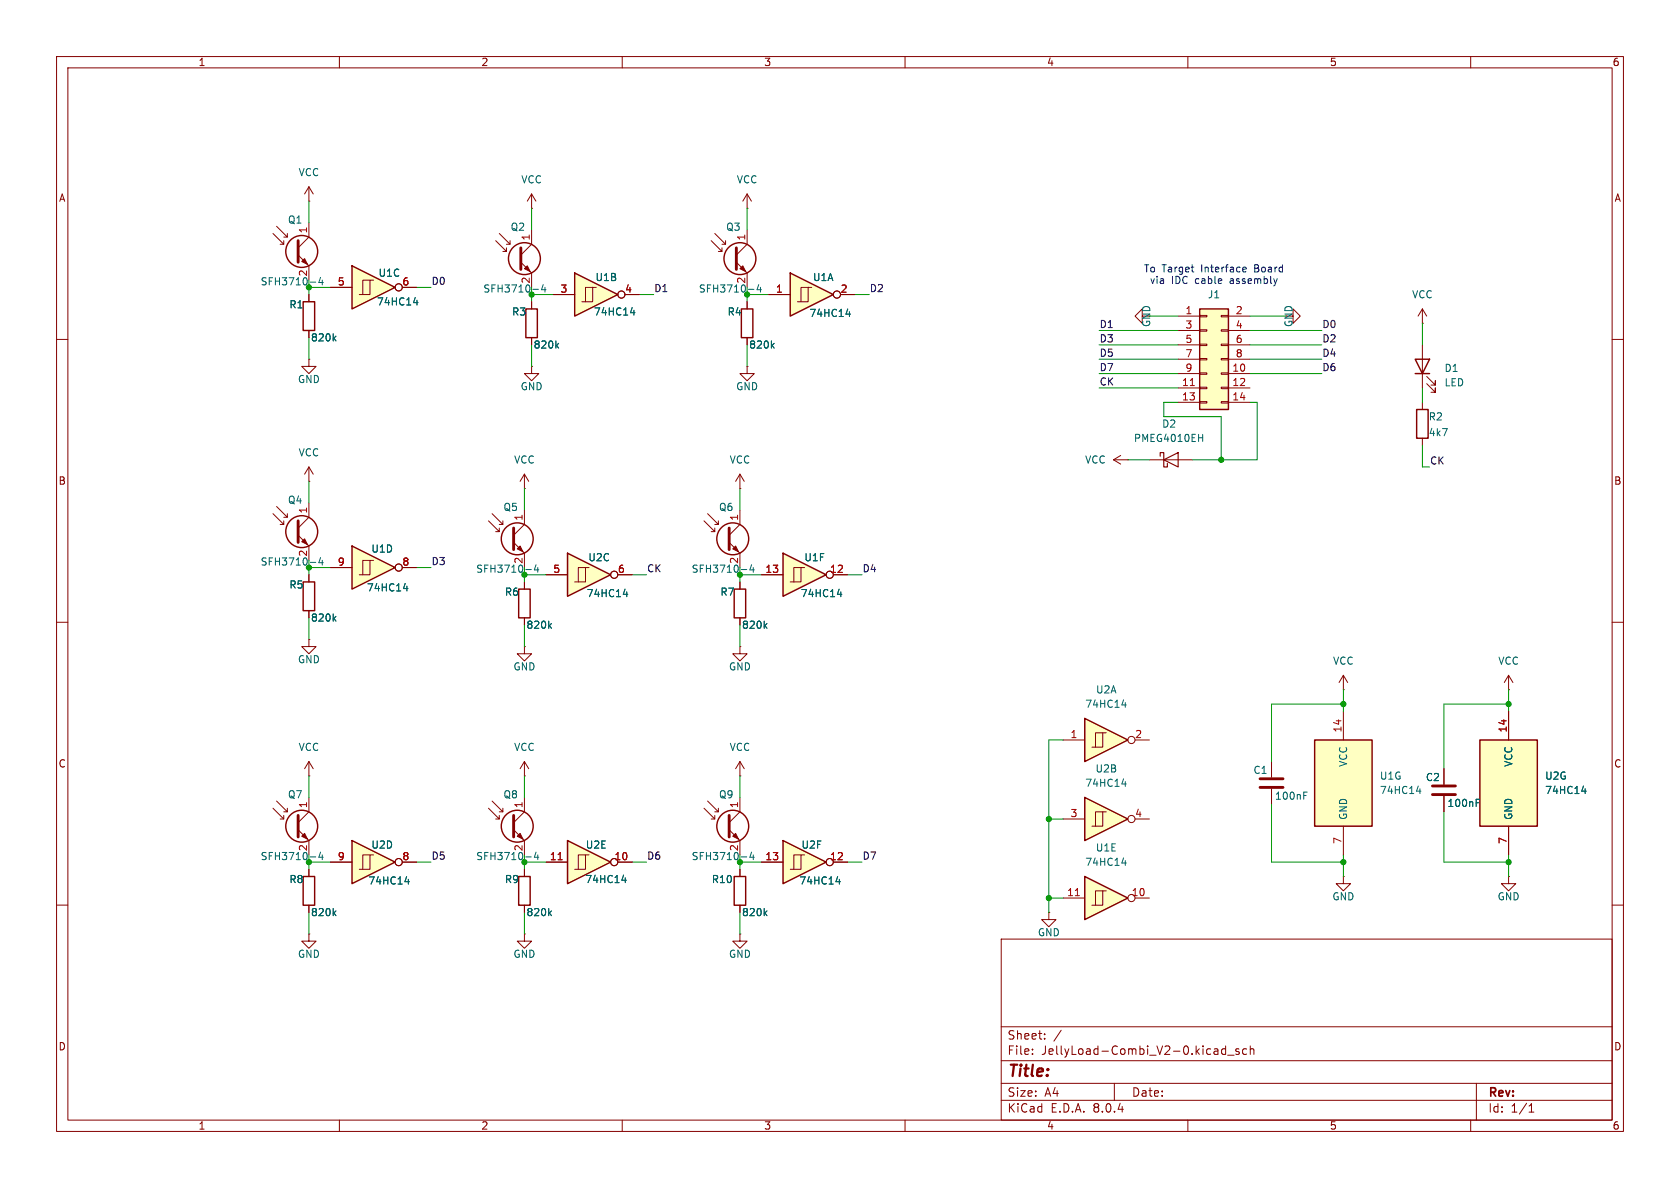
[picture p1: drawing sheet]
<svg xmlns="http://www.w3.org/2000/svg" width="297mm" height="210mm" viewBox="0 0 297 210" stroke-linecap="round" stroke-linejoin="round" font-family="sans-serif">
<g fill="none" stroke="#840000" stroke-width=".18">
<path d="M10 10h277v190h-277zM12 12h273v186h-273zM60 10v2M110 10v2M160 10v2M210 10v2M260 10v2M10 60h2M285 60h2M10 110h2M54.6 101.6v1.3M54.6 108v1.2"/>
<path d="M285 110h2M10 160h2M285 160h2M177 166h108v32h-108zM60 198v2M110 198v2M160 198v2M177 194.5h108M177 191.5h108M177 187.5h108M177 181.5h108M182.5 186.3v.1"/>
<path d="M182.5 185.5v.1M184.7 183.6v.1M184.7 182.8v.1M187.6 182.1l-1.3 2M197 191.5v3M210 198v2M216.7 184.9v1.5M216.7 185.5l-.5-.1-.2 .3v.4l.1 .2h.6M217 186.5h1.2M219 185.5l-.3-.1-.2 .2v.2l.5 .2v.3h-.5M220.4 185.5l-.4-.1-.3 .3v.4l.1 .2h.6M221 185.5l.2-.1 .4 .1 .1 .9"/>
<path d="M221 184.9v1.5M260 198v2M261 191.5v6.5M270.3 196.6h.9M270.3 195.5l.4-.4v1.5"/>
</g>
<path d="M53.6 102.9h2v5.1h-2z" fill="none" stroke="#840000" stroke-width=".25"/>
<path d="M59 109.3l.4 .5M59.4 109l-.5 .4" fill="none" stroke="#006464" stroke-width=".18"/>
<path d="M100.3 148.6l7.6 3.8-7.6 3.8z" fill="#ffffc2"/>
<g fill="none" stroke="#840000" stroke-width=".25">
<path d="M100.3 148.6l7.6 3.8-7.6 3.8z"/>
<circle cx="91.4" cy="146" r="2.82"/>
</g>
<g fill="none" stroke="#840000" stroke-width=".18">
<path d="M224.8 134.6v2.8M224.8 139.4v2.8M86.4 142.9l1.9 1.9v-.7M87 141.6l1.9 1.9v-.6M87.6 144.8h.7M88.3 143.5h.6M90.8 146.7l1.9 1.9v2.5M92.7 141v2.5l-1.9 1.9M96.5 152.4h3.8M103.5 151.1h-1.3v2.6M104.1 151.1h-.6v2.6h-1.9M109.2 152.4h2.6"/>
<circle cx="108.6" cy="152.4" r=".63"/>
</g>
<path d="M98.7 152h.7" fill="none" stroke="#a90000" stroke-width=".18"/>
<path d="M93 151.5h.9M94.8 150.6l-.3 .9h.8M95.1 151.1v.9M109.9 155.6h.8M110.5 155.2v.8M230.5 140.6h.4M230.5 140h.6" fill="none" stroke="#006464" stroke-width=".18"/>
<path d="M222.8 139.2h4M222.8 137.7h4M90.8 144.1v3.9" fill="none" stroke="#840000" stroke-width=".51"/>
<path d="M91.4 147.8l.5-.5 .6 1z" fill="#840000" stroke="#840000" stroke-width=".18"/>
<path d="M232.4 130.8h10.2v15.3h-10.2z" fill="#ffffc2"/>
<path d="M232.4 130.8h10.2v15.3h-10.2z" fill="none" stroke="#840000" stroke-width=".25"/>
<path d="M54.6 85.1h.1M54.6 82.6l-.8 1.2M54.6 82.6v2.5M54.6 82.6l.8 1.2M130.8 114.3v1.3h1.3l-1.3 1.2-1.3-1.2h1.3M130.8 114.3h.1M92.7 137.2h.1M92.7 134.6l-.8 1.3M92.7 134.6v2.6M92.7 134.6l.8 1.3M237.5 125.7v5.1M237.5 146.1v5" fill="none" stroke="#840000" stroke-width=".18"/>
<path d="M250.4 139.9h.8M251 139.4v.9" fill="none" stroke="#006464" stroke-width=".18"/>
<path d="M191.8 141l7.6 3.8-7.6 3.8z" fill="#ffffc2"/>
<path d="M191.8 141l7.6 3.8-7.6 3.8z" fill="none" stroke="#840000" stroke-width=".25"/>
<g fill="none" stroke="#840000" stroke-width=".18">
<path d="M188 144.8h3.8M194.9 143.5h-1.2v2.6M195.6 143.5h-.7v2.6h-1.9M200.7 144.8h2.5"/>
<circle cx="200" cy="144.8" r=".63"/>
</g>
<path d="M198.3 138.6h.8M198.9 138.2v.8" fill="none" stroke="#006464" stroke-width=".18"/>
<path d="M191.8 127l7.6 3.8-7.6 3.8z" fill="#ffffc2"/>
<path d="M191.8 127l7.6 3.8-7.6 3.8z" fill="none" stroke="#840000" stroke-width=".25"/>
<g fill="none" stroke="#840000" stroke-width=".18">
<path d="M54.6 113v1.3h1.3l-1.3 1.3-1.3-1.3h1.3M54.6 113h.1M92.7 114.3v1.3h1.3l-1.3 1.2-1.3-1.2h1.3M92.7 114.3h.1M54.6 137.2h.1M54.6 134.6l-.8 1.3M54.6 134.6v2.6M54.6 134.6l.8 1.3M130.8 137.2h.1M130.8 134.6l-.8 1.3M130.8 134.6v2.6M130.8 134.6l.8 1.3"/>
<path d="M188 130.8h3.8M194.9 129.5h-1.2v2.6M195.6 129.5h-.7v2.6h-1.9M200.7 130.8h2.5M255.3 135.9v2.8M255.3 140.7v2.8M266.7 154.9v1.3h1.3l-1.3 1.3-1.3-1.3h1.3M266.7 154.9h.1"/>
<circle cx="200" cy="130.8" r=".63"/>
</g>
<path d="M198.3 124.6h.8M198.9 124.2v.8M261 141.9h.4M261 141.3h.6" fill="none" stroke="#006464" stroke-width=".18"/>
<path d="M253.2 138.9h4.1M253.2 140.5h4.1" fill="none" stroke="#840000" stroke-width=".51"/>
<path d="M261.6 130.8h10.2v15.3h-10.2z" fill="#ffffc2"/>
<g fill="none" stroke="#840000" stroke-width=".25">
<path d="M91.7 104.1h2v5.1h-2zM129.8 104.1h2v5.1h-2zM261.6 130.8h10.2v15.3h-10.2z"/>
<circle cx="53.3" cy="94" r="2.82"/>
</g>
<path d="M48.3 90.8l1.9 1.9v-.6M48.9 89.5l1.9 1.9v-.6M49.5 92.7h.7M50.2 91.4h.6M52.7 94.6l1.9 1.9v2.6M54.6 88.9v2.5l-1.9 1.9M92.7 102.9v1.2M92.7 109.2v1.3M130.8 102.9v1.2M130.8 109.2v1.3M266.7 125.7v5.1M266.7 146.1v5" fill="none" stroke="#840000" stroke-width=".18"/>
<path d="M54.9 99.4h.9M56.7 98.6l-.3 .9h.8M57 99v.9M97.1 110.6l.4 .5M97.5 110.2l-.5 .5M135.2 110.6l.4 .5M135.6 110.2l-.5 .5M279.6 139.9h.8M280.2 139.4v.9" fill="none" stroke="#006464" stroke-width=".18"/>
<path d="M52.7 92.1v3.8" fill="none" stroke="#840000" stroke-width=".51"/>
<path d="M53.3 95.8l.5-.5 .6 1z" fill="#840000" stroke="#840000" stroke-width=".18"/>
<path d="M62.2 96.5l7.6 3.8-7.6 3.8z" fill="#ffffc2"/>
<g fill="none" stroke="#840000" stroke-width=".25">
<path d="M62.2 96.5l7.6 3.8-7.6 3.8z"/>
<circle cx="129.5" cy="146" r="2.82"/>
</g>
<g fill="none" stroke="#840000" stroke-width=".18">
<path d="M65.4 99.1h-1.3v2.5M66 99.1h-.6v2.5h-1.9M58.4 100.3h3.8M71.1 100.3h2.6M266.7 119.4l-.8 1.3M266.7 119.4v2.5M266.7 119.4l.8 1.3M266.7 121.9h.1M124.5 142.9l1.9 1.9v-.7M125.1 141.6l1.9 1.9v-.6M125.7 144.8h.7M126.4 143.5h.6"/>
<path d="M128.9 146.7l1.9 1.9v2.5M130.8 141v2.5l-1.9 1.9"/>
<circle cx="70.5" cy="100.3" r=".63"/>
</g>
<path d="M71.3 104h.8M71.9 103.6v.9M131.1 151.5h.9M132.9 150.6l-.3 .9h.8M133.2 151.1v.9" fill="none" stroke="#006464" stroke-width=".18"/>
<path d="M128.9 144.1v3.9" fill="none" stroke="#840000" stroke-width=".51"/>
<path d="M130 147.3l.6 1-1.1-.5z" fill="#840000" stroke="#840000" stroke-width=".18"/>
<path d="M138.4 97.8l7.6 3.8-7.6 3.8z" fill="#ffffc2"/>
<path d="M138.4 97.8l7.6 3.8-7.6 3.8zM53.6 154.9h2v5.1h-2z" fill="none" stroke="#840000" stroke-width=".25"/>
<g fill="none" stroke="#840000" stroke-width=".18">
<path d="M134.6 101.6h3.8M141.6 100.3h-1.3v2.6M142.2 100.3h-.6v2.6h-1.9M147.3 101.6h2.6M54.6 153.7v1.2M237.5 154.9v1.3h1.3l-1.3 1.3-1.3-1.3h1.3M237.5 154.9h.1M54.6 165.1v1.3h1.3l-1.3 1.2-1.3-1.2h1.3M54.6 165.1h.1M54.6 160v1.3"/>
<circle cx="146.7" cy="101.6" r=".63"/>
</g>
<path d="M148 105.1h.8M148.6 104.6v.9M59 161.4l.4 .5M59.4 161l-.5 .5" fill="none" stroke="#006464" stroke-width=".18"/>
<path d="M62.2 148.6l7.6 3.8-7.6 3.8z" fill="#ffffc2"/>
<g fill="none" stroke="#840000" stroke-width=".25">
<path d="M131.1 54.6h2v5.1h-2zM62.2 148.6l7.6 3.8-7.6 3.8z"/>
<circle cx="53.3" cy="146" r="2.82"/>
</g>
<g fill="none" stroke="#840000" stroke-width=".18">
<path d="M132.1 53.3v1.3M132.1 59.7v1.3M48.3 142.9l1.9 1.9v-.7M48.9 141.6l1.9 1.9v-.6M49.5 144.8h.7M50.2 143.5h.6M52.7 146.7l1.9 1.9v2.5M54.6 141v2.5l-1.9 1.9M58.4 152.4h3.8M65.4 151.1h-1.3v2.6M66 151.1h-.6v2.6h-1.9M71.1 152.4h2.6"/>
<circle cx="70.5" cy="152.4" r=".63"/>
</g>
<path d="M136.5 61.1l.4 .4M136.9 60.7l-.5 .5M54.9 151.5h.9M56.7 150.6l-.3 .9h.8M57 151.1v.9M71.6 155.9h.8M72.2 155.4v.9" fill="none" stroke="#006464" stroke-width=".18"/>
<path d="M52.7 144.1v3.9" fill="none" stroke="#840000" stroke-width=".51"/>
<path d="M53.3 147.8l.5-.5 .6 1z" fill="#840000" stroke="#840000" stroke-width=".18"/>
<path d="M191.8 154.9l7.6 3.9-7.6 3.8z" fill="#ffffc2"/>
<path d="M191.8 154.9l7.6 3.9-7.6 3.8z" fill="none" stroke="#840000" stroke-width=".25"/>
<g fill="none" stroke="#840000" stroke-width=".18">
<path d="M132.1 64.8v1.2h1.2l-1.2 1.3-1.3-1.3h1.3M132.1 64.8h.1M188 158.8h3.8M194.9 157.5h-1.2v2.5M195.6 157.5h-.7v2.5h-1.9M200.7 158.8h2.5M185.4 161.3v1.3h1.3l-1.3 1.2-1.3-1.2h1.3M185.4 161.3h.1"/>
<circle cx="200" cy="158.7" r=".63"/>
</g>
<path d="M190.1 158.3h.7" fill="none" stroke="#a90000" stroke-width=".18"/>
<path d="M198.3 152.6h.8M198.9 152.1v.9" fill="none" stroke="#006464" stroke-width=".18"/>
<path d="M101.6 48.3l7.6 3.8-7.6 3.8z" fill="#ffffc2"/>
<path d="M53.6 53.3h2v5.1h-2zM101.6 48.3l7.6 3.8-7.6 3.8z" fill="none" stroke="#840000" stroke-width=".25"/>
<g fill="none" stroke="#840000" stroke-width=".18">
<path d="M54.6 52.1v1.2M54.6 58.4v1.3M97.8 52.1h3.8M104.8 50.8h-1.3v2.5M105.4 50.8h-.6v2.5h-1.9M110.5 52.1h2.5"/>
<circle cx="109.9" cy="52.1" r=".63"/>
</g>
<path d="M59 59.8l.4 .5M59.4 59.4l-.5 .5M111.5 55.3h.7M112.1 54.9v.8" fill="none" stroke="#006464" stroke-width=".18"/>
<path d="M138.4 148.6l7.6 3.8-7.6 3.8z" fill="#ffffc2"/>
<g fill="none" stroke="#840000" stroke-width=".25">
<path d="M91.7 154.9h2v5.1h-2zM129.8 154.9h2v5.1h-2zM138.4 148.6l7.6 3.8-7.6 3.8z"/>
<circle cx="130.8" cy="45.7" r="2.82"/>
</g>
<g fill="none" stroke="#840000" stroke-width=".18">
<path d="M132.1 36.8h.1M132.1 34.3l-.8 1.3M132.1 34.3v2.5M132.1 34.3l.7 1.3M125.7 42.5l1.9 2v-.7M126.4 41.3l1.9 1.9v-.7M127 44.5h.6M127.6 43.2h.7M130.2 46.4l1.9 1.9v2.5M132.1 40.6v2.6l-1.9 1.9M227.3 55.9h1.3v-1.3l1.3 1.3-1.3 1.3v-1.3M54.6 63.5v1.3h1.3l-1.3 1.2-1.3-1.2h1.3"/>
<path d="M54.6 63.5h.1M203.2 81.3h7.6M92.7 153.7v1.2M130.8 153.7v1.2M134.6 152.4h3.8M141.6 151.1h-1.3v2.6M142.2 151.1h-.6v2.6h-1.9M147.3 152.4h2.6M92.7 165.1v1.3h1.3l-1.3 1.2-1.3-1.2h1.3M92.7 165.1h.1M92.7 160v1.3M130.8 165.1v1.3h1.3l-1.3 1.2-1.3-1.2h1.3"/>
<path d="M130.8 165.1h.1M130.8 160v1.3"/>
<circle cx="146.7" cy="152.4" r=".63"/>
</g>
<path d="M132.3 51.1h1M134.1 50.3l-.3 .9h.8M134.4 50.8v.8M211.9 77.4h.7M212.6 76.8v1.2M147.8 155.9h.8M148.4 155.4v.9M97.1 161.4l.4 .5M97.5 161l-.5 .5M135.2 161.4l.4 .5M135.6 161l-.5 .5" fill="none" stroke="#006464" stroke-width=".18"/>
<path d="M205.1 80.6v-.6h.6v2.6h.7v-.7M205.7 81.3l2.6-1.3v2.6z" fill="none" stroke="#840000" stroke-width=".2"/>
<path d="M130.2 43.8v3.8" fill="none" stroke="#840000" stroke-width=".51"/>
<path d="M130.8 47.5l.5-.5 .5 1z" fill="#840000" stroke="#840000" stroke-width=".18"/>
<path d="M139.7 48.3l7.6 3.8-7.6 3.8z" fill="#ffffc2"/>
<g fill="none" stroke="#840000" stroke-width=".25">
<path d="M139.7 48.3l7.6 3.8-7.6 3.8z"/>
<circle cx="129.5" cy="95.2" r="2.82"/>
</g>
<g fill="none" stroke="#840000" stroke-width=".18">
<path d="M135.9 52.1h3.8M142.9 50.8h-1.3v2.5M143.5 50.8h-.6v2.5h-1.9M148.6 52.1h2.5M124.5 92.1l1.9 1.9v-.7M125.1 90.8l1.9 1.9v-.6M125.7 94h.7M126.4 92.7h.6M128.9 95.9l1.9 1.9v2.5M130.8 86.4h.1M130.8 83.8l-.8 1.3M130.8 83.8v2.6"/>
<path d="M130.8 90.2v2.5l-1.9 1.9M130.8 83.8l.8 1.3"/>
<circle cx="148" cy="52.1" r=".63"/>
</g>
<path d="M149.6 55.5h.7M150.2 55.1v.9M132.9 99.8l-.3 .9h.8M131.1 100.7h.9M133.2 100.3v.9" fill="none" stroke="#006464" stroke-width=".18"/>
<path d="M128.9 93.3v3.9" fill="none" stroke="#840000" stroke-width=".51"/>
<path d="M130 96.5l.6 1-1.1-.5z" fill="#840000" stroke="#840000" stroke-width=".18"/>
<path d="M100.3 97.8l7.6 3.8-7.6 3.8z" fill="#ffffc2"/>
<path d="M100.3 97.8l7.6 3.8-7.6 3.8z" fill="none" stroke="#840000" stroke-width=".25"/>
<g fill="none" stroke="#840000" stroke-width=".18">
<path d="M201.9 55.9v-1.3l-1.2 1.3 1.2 1.3v-1.3h1.3M196.8 81.3l1.3 .7M196.8 81.3h2.6M198.1 80.5l-1.3 .8M199.4 81.3h.1M96.5 101.6h3.8M103.5 100.3h-1.3v2.6M104.1 100.3h-.6v2.6h-1.9M109.2 101.6h2.6M237.5 119.4l-.8 1.3M237.5 119.4v2.5M237.5 119.4l.8 1.3"/>
<path d="M237.5 121.9h.1"/>
<circle cx="108.6" cy="101.6" r=".63"/>
</g>
<path d="M110.2 105.1h.8M110.8 104.6v.9" fill="none" stroke="#006464" stroke-width=".18"/>
<path d="M212.1 54.6h5.1v17.8h-5.1z" fill="#ffffc2"/>
<g fill="none" stroke="#840000" stroke-width=".18">
<path d="M54.6 35.6h.1M54.6 33l-.8 1.3M54.6 33v2.6M54.6 39.4v2.5l-1.9 1.9M54.6 33l.8 1.3M94 36.8h.1M94 34.3l-.8 1.3M94 34.3v2.5M94 34.3l.7 1.3M48.3 41.3l1.9 1.9v-.7M48.9 40l1.9 1.9v-.6M49.5 43.2h.7"/>
<path d="M50.2 41.9h.6M52.7 45.1l1.9 1.9v2.5M87.6 42.5l1.9 2v-.7M88.3 41.3l1.9 1.9v-.7M88.9 44.5h.6M89.5 43.2h.7M92.1 46.4l1.9 1.9v2.5M94 40.6v2.6l-1.9 1.9M94 53.3v1.3M94 59.7v1.3M208.3 55.9h3.8M208.3 58.4h3.8"/>
<path d="M212.1 58.3h1.3v.2h-1.3zM212.1 55.8h1.3v.2h-1.3zM215.9 58.3h1.3v.2h-1.3zM215.9 55.8h1.3v.2h-1.3zM217.2 55.9h3.8M217.2 58.4h3.8M251.5 57.2h.1M251.5 54.6v2.6M251.5 54.6l-.8 1.3M251.5 54.6l.7 1.3M94 64.8v1.2h1.2l-1.2 1.3-1.3-1.3h1.3M94 64.8h.1"/>
<path d="M208.3 66h3.8M208.3 68.6h3.8M208.3 71.1h3.8M208.3 61h3.8M208.3 63.5h3.8M212.1 71h1.3v.2h-1.3zM212.1 68.5h1.3v.2h-1.3zM212.1 65.9h1.3v.3h-1.3zM212.1 63.4h1.3v.2h-1.3zM212.1 60.8h1.3v.3h-1.3zM215.9 71h1.3v.2h-1.3zM215.9 68.5h1.3v.2h-1.3z"/>
<path d="M215.9 65.9h1.3v.3h-1.3zM215.9 63.4h1.3v.2h-1.3zM215.9 60.8h1.3v.3h-1.3zM217.2 66h3.8M217.2 68.6h3.8M217.2 71.1h3.8M217.2 61h3.8M217.2 63.5h3.8M251.5 61v7.6M251.5 71.1v1.3M251.5 77.5v1.2M252.2 67.8l1.5 1.5v-.7v.7h-.7"/>
<path d="M252.2 66.5l1.5 1.6v-.8v.8h-.7M86.4 92.1l1.9 1.9v-.7M87 90.8l1.9 1.9v-.6M87.6 94h.7M88.3 92.7h.6M90.8 95.9l1.9 1.9v2.5M92.7 86.4h.1M92.7 83.8l-.8 1.3M92.7 83.8v2.6M92.7 90.2v2.5l-1.9 1.9M92.7 83.8l.8 1.3"/>
</g>
<g fill="none" stroke="#840000" stroke-width=".25">
<path d="M93 54.6h2v5.1h-2zM212.1 54.6h5.1v17.8h-5.1zM250.2 63.5h2.5l-1.2 2.5zM250.2 66h2.5M250.4 72.4h2.1v5.1h-2.1z"/>
<circle cx="53.3" cy="44.4" r="2.82"/>
<circle cx="92.7" cy="45.7" r="2.82"/>
<circle cx="91.4" cy="95.2" r="2.82"/>
</g>
<path d="M210.4 68.2h.8" fill="none" stroke="#a90000" stroke-width=".18"/>
<path d="M54.9 49.9h.9M56.7 49l-.3 .9h.8M57 49.5v.9M94.2 51.1h1M96 50.3l-.3 .9h.8M96.3 50.8v.8M98.4 61.1l.4 .4M98.8 60.7l-.5 .5M94.8 99.8l-.3 .9h.8M93 100.7h.9M95.1 100.3v.9" fill="none" stroke="#006464" stroke-width=".18"/>
<path d="M52.7 42.5v3.9M92.1 43.8v3.8M90.8 93.3v3.9" fill="none" stroke="#840000" stroke-width=".51"/>
<g fill="#840000" stroke="#840000" stroke-width=".18">
<path d="M91.4 97l.5-.5 .6 1z"/>
<path d="M92.7 47.5l.5-.5 .5 1z"/>
<path d="M53.8 45.7l.6 1-1.1-.5z"/>
</g>
<path d="M62.2 47l7.6 3.8-7.6 3.8z" fill="#ffffc2"/>
<path d="M62.2 47l7.6 3.8-7.6 3.8z" fill="none" stroke="#840000" stroke-width=".25"/>
<g fill="none" stroke="#840000" stroke-width=".18">
<path d="M54.6 52.1v1.2M54.6 58.4v1.3M58.4 50.8h3.8M65.4 49.5h-1.3v2.6M66 49.5h-.6v2.6h-1.9M71.1 50.8h2.6M94 53.3v1.3M94 59.7v1.3M97.8 52.1h3.8M110.5 52.1h2.5M132.1 53.3v1.3M132.1 59.7v1.3"/>
<path d="M135.9 52.1h3.8M148.6 52.1h2.5M54.6 101.6v1.3M54.6 108v1.2M58.4 100.3h3.8M71.1 100.3h2.6M92.7 102.9v1.2M92.7 109.2v1.3M96.5 101.6h3.8M109.2 101.6h2.6M130.8 102.9v1.2M130.8 109.2v1.3"/>
<path d="M134.6 101.6h3.8M147.3 101.6h2.6M255.3 135.9v2.8M266.7 125.7v5.1M54.6 153.7v1.2M58.4 152.4h3.8M71.1 152.4h2.6M92.7 153.7v1.2M96.5 152.4h3.8M109.2 152.4h2.6M130.8 153.7v1.2M134.6 152.4h3.8"/>
<path d="M147.3 152.4h2.6M255.3 140.7v2.8M266.7 146.1v5M54.6 160v1.3M92.7 160v1.3M130.8 160v1.3"/>
<circle cx="70.5" cy="50.8" r=".63"/>
<circle cx="109.9" cy="52.1" r=".63"/>
<circle cx="148" cy="52.1" r=".63"/>
<circle cx="70.5" cy="100.3" r=".63"/>
<circle cx="108.6" cy="101.6" r=".63"/>
<circle cx="146.7" cy="101.6" r=".63"/>
<circle cx="70.5" cy="152.4" r=".63"/>
<circle cx="108.6" cy="152.4" r=".63"/>
<circle cx="146.7" cy="152.4" r=".63"/>
</g>
<g fill="none" stroke="#006464" stroke-width=".18">
<path d="M59 59.8l.4 .5M59.4 59.4l-.5 .5M73.1 53.5h.8M73.7 53.1v.8M111.5 55.3h.7M112.1 54.9v.8M149.6 55.5h.7M150.2 55.1v.9M98.4 61.1l.4 .4M98.8 60.7l-.5 .5M136.5 61.1l.4 .4M136.9 60.7l-.5 .5"/>
<path d="M59 109.3l.4 .5M59.4 109l-.5 .4M71.3 104h.8M71.9 103.6v.9M97.1 110.6l.4 .5M97.5 110.2l-.5 .5M110.2 105.1h.8M110.8 104.6v.9M135.2 110.6l.4 .5M135.6 110.2l-.5 .5M148 105.1h.8M148.6 104.6v.9"/>
<path d="M279.6 139.9h.8M280.2 139.4v.9M71.6 155.9h.8M72.2 155.4v.9M109.9 155.6h.8M110.5 155.2v.8M147.8 155.9h.8M148.4 155.4v.9M261 141.9h.4M261 141.3h.6M59 161.4l.4 .5M59.4 161l-.5 .5"/>
<path d="M97.1 161.4l.4 .5M97.5 161l-.5 .5M135.2 161.4l.4 .5M135.6 161l-.5 .5"/>
</g>
<path d="M219.8 48h.5M219.8 47.3l.3-.1 .2 .3-.6 .2M225.8 49.3l-.3 .8" fill="none" stroke="#0000c2" stroke-width=".18"/>
<g fill="none" stroke="#009600" stroke-width=".18">
<path d="M54.6 35.6v3.8M94 36.8v3.8M132.1 36.8v3.8M54.6 59.7v3.8M58.4 50.8h-3.8v1.3M73.7 50.8h2.5M97.8 52.1h-3.8v1.2M113 52.1h2.6M135.9 52.1h-3.8v1.2M151.1 52.1h2.6M194.3 58.4h14M203.2 55.9h5.1"/>
<path d="M221 55.9h6.3M221 58.4h12.7M251.5 57.2v3.8M94 61v3.8M132.1 61v3.8M194.3 66h14M194.3 63.5h14M194.3 61h14M194.3 68.6h14M208.3 71.1h-2.6v2.6h10.2v7.6M221 66h12.7M221 63.5h12.7"/>
<path d="M221 61h12.7M221 71.1h1.2v10.2h-11.4M251.5 78.7v3.9h1.2M251.5 68.6v2.5M54.6 85.1v3.8M92.7 86.4v3.8M130.8 86.4v3.8M199.4 81.3h3.8M54.6 109.2v3.8M58.4 100.3h-3.8v1.3M73.7 100.3h2.5M92.7 110.5v3.8"/>
<path d="M96.5 101.6h-3.8v1.3M111.8 101.6h2.5M130.8 110.5v3.8M134.6 101.6h-3.8v1.3M149.9 101.6h2.5M54.6 137.2v3.8M92.7 137.2v3.8M130.8 137.2v3.8M188 130.8h-2.6v30.5M237.5 124.5h-12.7v10.1M237.5 121.9v3.8M266.7 124.5h-11.4v11.4"/>
<path d="M266.7 121.9v3.8M58.4 152.4h-3.8v1.3M73.7 152.4h2.5M96.5 152.4h-3.8v1.3M111.8 152.4h2.5M134.6 152.4h-3.8v1.3M149.9 152.4h2.5M185.4 144.8h2.6M185.4 158.8h2.6M224.8 142.2v10.2h12.7M237.5 151.1v3.8M255.3 143.5v8.9h11.4"/>
<path d="M266.7 151.1v3.8M54.6 161.3v3.8M92.7 161.3v3.8M130.8 161.3v3.8"/>
</g>
<path d="M98.7 152h.7" fill="none" stroke="#a90000" stroke-width=".18"/>
<g fill="#009600" stroke="#009600" stroke-width=".18">
<circle cx="266.7" cy="152.4" r=".46"/>
<circle cx="266.7" cy="124.5" r=".46"/>
<circle cx="237.5" cy="152.4" r=".46"/>
<circle cx="185.4" cy="158.8" r=".46"/>
<circle cx="185.4" cy="144.8" r=".46"/>
<circle cx="237.5" cy="124.5" r=".46"/>
<circle cx="215.9" cy="81.3" r=".46"/>
</g>
<text font-size="2.8" fill="#840000" x="178" y="190.9">Title:</text>
<g font-size="2.1" fill="#840000">
<text x="178" y="184">Sheet:</text>
<text x="178" y="186.7">File:</text>
<text x="184.1" y="186.7">JellyLoad-Combi_V2-0.kicad_sch</text>
<text x="178" y="196.9">KiCad</text>
<text x="178" y="194.1">Size:</text>
<text x="184.7" y="194.1">A4</text>
<text x="185.7" y="196.9">E.D.A.</text>
<text x="193.3" y="196.9">8.0.4</text>
<text x="200" y="194.1">Date:</text>
<text x="263" y="194.3">Rev:</text>
<text x="263" y="196.9">Id:</text>
<text x="267.1" y="196.9">1/1</text>
</g>
<g font-size="1.8" fill="#840000">
<text x="35" y="11.9">1</text>
<text x="85" y="11.9">2</text>
<text x="135" y="11.9">3</text>
<text x="185" y="11.9">4</text>
<text x="235" y="11.9">5</text>
<text x="285" y="11.9">6</text>
<text x="10.3" y="35.9">A</text>
<text x="285.3" y="35.9">A</text>
<text x="10.3" y="85.9">B</text>
<text x="285.3" y="85.9">B</text>
<text x="10.3" y="135.9">C</text>
<text x="285.3" y="135.9">C</text>
<text x="10.3" y="185.9">D</text>
<text x="285.3" y="185.9">D</text>
<text x="35" y="199.9">1</text>
<text x="85" y="199.9">2</text>
<text x="135" y="199.9">3</text>
<text x="185" y="199.9">4</text>
<text x="235" y="199.9">5</text>
<text x="285" y="199.9">6</text>
</g>
<g font-size="1.8" fill="#006464">
<text x="52.7" y="31.3">VCC</text>
<text x="92.1" y="32.6">VCC</text>
<text x="130.2" y="32.6">VCC</text>
<text x="50.8" y="39.7">Q1</text>
<text x="90.2" y="41">Q2</text>
<text x="128.3" y="41">Q3</text>
<text x="54.4" y="49" transform="rotate(-90 54.4 49)">2</text>
<text x="66.8" y="49.1">U1C</text>
<text x="93.7" y="50.2" transform="rotate(-90 93.7 50.2)">2</text>
<text x="105.2" y="49.9">U1B</text>
<text x="131.8" y="50.2" transform="rotate(-90 131.8 50.2)">2</text>
<text x="143.6" y="49.9">U1A</text>
<text x="213.4" y="52.9">J1</text>
<text x="249.5" y="52.9">VCC</text>
<text x="51.1" y="54.7">R1</text>
<text x="66.5" y="54.2">74HC14</text>
<text x="90.4" y="56">R3</text>
<text x="104.9" y="56">74HC14</text>
<text x="128.5" y="56">R4</text>
<text x="143" y="56.2">74HC14</text>
<text x="203.6" y="57.9" transform="rotate(-90 203.6 57.9)">GND</text>
<text x="228.7" y="57.9" transform="rotate(-90 228.7 57.9)">GND</text>
<text x="54.9" y="60.6">820k</text>
<text x="94.2" y="61.8">820k</text>
<text x="132.3" y="61.8">820k</text>
<text x="255.3" y="66">D1</text>
<text x="52.6" y="67.9">GND</text>
<text x="91.9" y="69.2">GND</text>
<text x="130" y="69.2">GND</text>
<text x="255.3" y="68.5">LED</text>
<text x="205.4" y="75.8">D2</text>
<text x="252.5" y="74.5">R2</text>
<text x="252.5" y="77.3">4k7</text>
<text x="52.7" y="80.9">VCC</text>
<text x="90.8" y="82.1">VCC</text>
<text x="128.9" y="82.1">VCC</text>
<text x="191.7" y="82.1">VCC</text>
<text x="200.4" y="78.3">PMEG4010EH</text>
<text x="50.8" y="89.3">Q4</text>
<text x="88.9" y="90.5">Q5</text>
<text x="127" y="90.5">Q6</text>
<text x="54.4" y="98.5" transform="rotate(-90 54.4 98.5)">2</text>
<text x="65.6" y="97.9">U1D</text>
<text x="92.5" y="99.8" transform="rotate(-90 92.5 99.8)">2</text>
<text x="103.9" y="99.4">U2C</text>
<text x="130.6" y="99.8" transform="rotate(-90 130.6 99.8)">2</text>
<text x="142.1" y="99.4">U1F</text>
<text x="51.1" y="104.2">R5</text>
<text x="64.8" y="104.7">74HC14</text>
<text x="89.2" y="105.5">R6</text>
<text x="103.6" y="105.8">74HC14</text>
<text x="127.3" y="105.5">R7</text>
<text x="141.5" y="105.8">74HC14</text>
<text x="54.9" y="110.1">820k</text>
<text x="93" y="111.4">820k</text>
<text x="131.1" y="111.4">820k</text>
<text x="52.6" y="117.4">GND</text>
<text x="90.7" y="118.7">GND</text>
<text x="128.8" y="118.7">GND</text>
<text x="235.6" y="117.7">VCC</text>
<text x="264.8" y="117.7">VCC</text>
<text x="191.8" y="125.3">74HC14</text>
<text x="193.7" y="122.8">U2A</text>
<text x="52.7" y="132.9">VCC</text>
<text x="90.8" y="132.9">VCC</text>
<text x="128.9" y="132.9">VCC</text>
<text x="193.6" y="136.8">U2B</text>
<text x="221.5" y="137">C1</text>
<text x="238.4" y="135.7" transform="rotate(-90 238.4 135.7)">VCC</text>
<text x="267.6" y="135.7" transform="rotate(-90 267.6 135.7)">VCC</text>
<text x="50.8" y="141.3">Q7</text>
<text x="88.9" y="141.3">Q8</text>
<text x="127" y="141.3">Q9</text>
<text x="191.8" y="139.3">74HC14</text>
<text x="225.3" y="141.6">100nF</text>
<text x="243.8" y="140.6">74HC14</text>
<text x="243.8" y="138">U1G</text>
<text x="252" y="138.3">C2</text>
<text x="255.8" y="142.8">100nF</text>
<text x="273.1" y="138">U2G</text>
<text x="273.1" y="140.6">74HC14</text>
<text x="238.4" y="145" transform="rotate(-90 238.4 145)">GND</text>
<text x="267.6" y="145" transform="rotate(-90 267.6 145)">GND</text>
<text x="54.4" y="150.6" transform="rotate(-90 54.4 150.6)">2</text>
<text x="65.6" y="150.2">U2D</text>
<text x="92.5" y="150.6" transform="rotate(-90 92.5 150.6)">2</text>
<text x="103.5" y="150.2">U2E</text>
<text x="130.6" y="150.6" transform="rotate(-90 130.6 150.6)">2</text>
<text x="141.6" y="150.2">U2F</text>
<text x="191.8" y="153.3">74HC14</text>
<text x="193.6" y="150.7">U1E</text>
<text x="51.1" y="156.3">R8</text>
<text x="65" y="156.6">74HC14</text>
<text x="89.2" y="156.3">R9</text>
<text x="103.4" y="156.3">74HC14</text>
<text x="125.7" y="156.3">R10</text>
<text x="141.2" y="156.6">74HC14</text>
<text x="235.5" y="159.4">GND</text>
<text x="264.7" y="159.4">GND</text>
<text x="54.9" y="162.2">820k</text>
<text x="93" y="162.2">820k</text>
<text x="131.1" y="162.2">820k</text>
<text x="183.4" y="165.7">GND</text>
<text x="52.6" y="169.5">GND</text>
<text x="90.7" y="169.5">GND</text>
<text x="128.8" y="169.5">GND</text>
</g>
<g font-size="1.8" fill="#a90000">
<text x="54.4" y="41.3" transform="rotate(-90 54.4 41.3)">1</text>
<text x="93.7" y="42.6" transform="rotate(-90 93.7 42.6)">1</text>
<text x="131.8" y="42.6" transform="rotate(-90 131.8 42.6)">1</text>
<text x="59.6" y="50.5">5</text>
<text x="71" y="50.5">6</text>
<text x="99" y="51.8">3</text>
<text x="110.4" y="51.8">4</text>
<text x="137.1" y="51.8">1</text>
<text x="148.5" y="51.8">2</text>
<text x="209.5" y="55.6">1</text>
<text x="209.5" y="58.2">3</text>
<text x="218.4" y="55.6">2</text>
<text x="218.4" y="58.2">4</text>
<text x="209.5" y="60.7">5</text>
<text x="209.5" y="63.2">7</text>
<text x="209.5" y="65.8">9</text>
<text x="217.8" y="65.8">10</text>
<text x="218.4" y="60.7">6</text>
<text x="218.4" y="63.2">8</text>
<text x="208.9" y="68.3">11</text>
<text x="208.9" y="70.9">13</text>
<text x="217.8" y="68.3">12</text>
<text x="217.8" y="70.9">14</text>
<text x="54.4" y="90.9" transform="rotate(-90 54.4 90.9)">1</text>
<text x="92.5" y="92.1" transform="rotate(-90 92.5 92.1)">1</text>
<text x="130.6" y="92.1" transform="rotate(-90 130.6 92.1)">1</text>
<text x="59.6" y="100.1">9</text>
<text x="71" y="100.1">8</text>
<text x="97.7" y="101.3">5</text>
<text x="109.1" y="101.3">6</text>
<text x="135.2" y="101.3">13</text>
<text x="146.6" y="101.3">12</text>
<text x="189.2" y="130.6">1</text>
<text x="200.6" y="130.6">2</text>
<text x="237.2" y="129.6" transform="rotate(-90 237.2 129.6)">14</text>
<text x="266.4" y="129.6" transform="rotate(-90 266.4 129.6)">14</text>
<text x="54.4" y="142.9" transform="rotate(-90 54.4 142.9)">1</text>
<text x="92.5" y="142.9" transform="rotate(-90 92.5 142.9)">1</text>
<text x="130.6" y="142.9" transform="rotate(-90 130.6 142.9)">1</text>
<text x="189.2" y="144.5">3</text>
<text x="200.6" y="144.5">4</text>
<text x="237.2" y="149.3" transform="rotate(-90 237.2 149.3)">7</text>
<text x="266.4" y="149.3" transform="rotate(-90 266.4 149.3)">7</text>
<text x="59.6" y="152.1">9</text>
<text x="71" y="152.1">8</text>
<text x="97.1" y="152.1">11</text>
<text x="108.5" y="152.1">10</text>
<text x="135.2" y="152.1">13</text>
<text x="146.6" y="152.1">12</text>
<text x="188.6" y="158.5">11</text>
<text x="200" y="158.5">10</text>
</g>
<g font-size="1.8" fill="#009600">
<text x="46" y="50.6">SFH3710-4</text>
<text x="85.4" y="51.9">SFH3710-4</text>
<text x="123.5" y="51.9">SFH3710-4</text>
<text x="46" y="100.2">SFH3710-4</text>
<text x="84.1" y="101.4">SFH3710-4</text>
<text x="122.2" y="101.4">SFH3710-4</text>
<text x="46" y="152.2">SFH3710-4</text>
<text x="84.1" y="152.2">SFH3710-4</text>
<text x="122.2" y="152.2">SFH3710-4</text>
</g>
<g font-size="1.8" fill="#0f0f0f">
<text x="76.2" y="50.5">D0</text>
<text x="115.6" y="51.7">D1</text>
<text x="153.7" y="51.7">D2</text>
<text x="194.3" y="58.1">D1</text>
<text x="233.7" y="58.1">D0</text>
<text x="194.3" y="60.6">D3</text>
<text x="194.3" y="63.2">D5</text>
<text x="194.3" y="65.7">D7</text>
<text x="233.7" y="65.7">D6</text>
<text x="233.7" y="60.6">D2</text>
<text x="233.7" y="63.2">D4</text>
<text x="194.3" y="68.2">CK</text>
<text x="252.7" y="82.2">CK</text>
<text x="76.2" y="100">D3</text>
<text x="114.3" y="101.3">CK</text>
<text x="152.4" y="101.3">D4</text>
<text x="76.2" y="152.1">D5</text>
<text x="114.3" y="152.1">D6</text>
<text x="152.4" y="152.1">D7</text>
</g>
<g font-size="1.8" fill="#0000c2">
<text x="202.1" y="48.4">To Target</text>
<text x="203.2" y="50.4">via</text>
<text x="207.1" y="50.4">IDC</text>
<text x="211.4" y="50.4">cable</text>
<text x="212.5" y="48.4">Interface</text>
<text x="217.7" y="50.4">assembly</text>
<text x="222" y="48.4">Board</text>
</g>
</svg>
